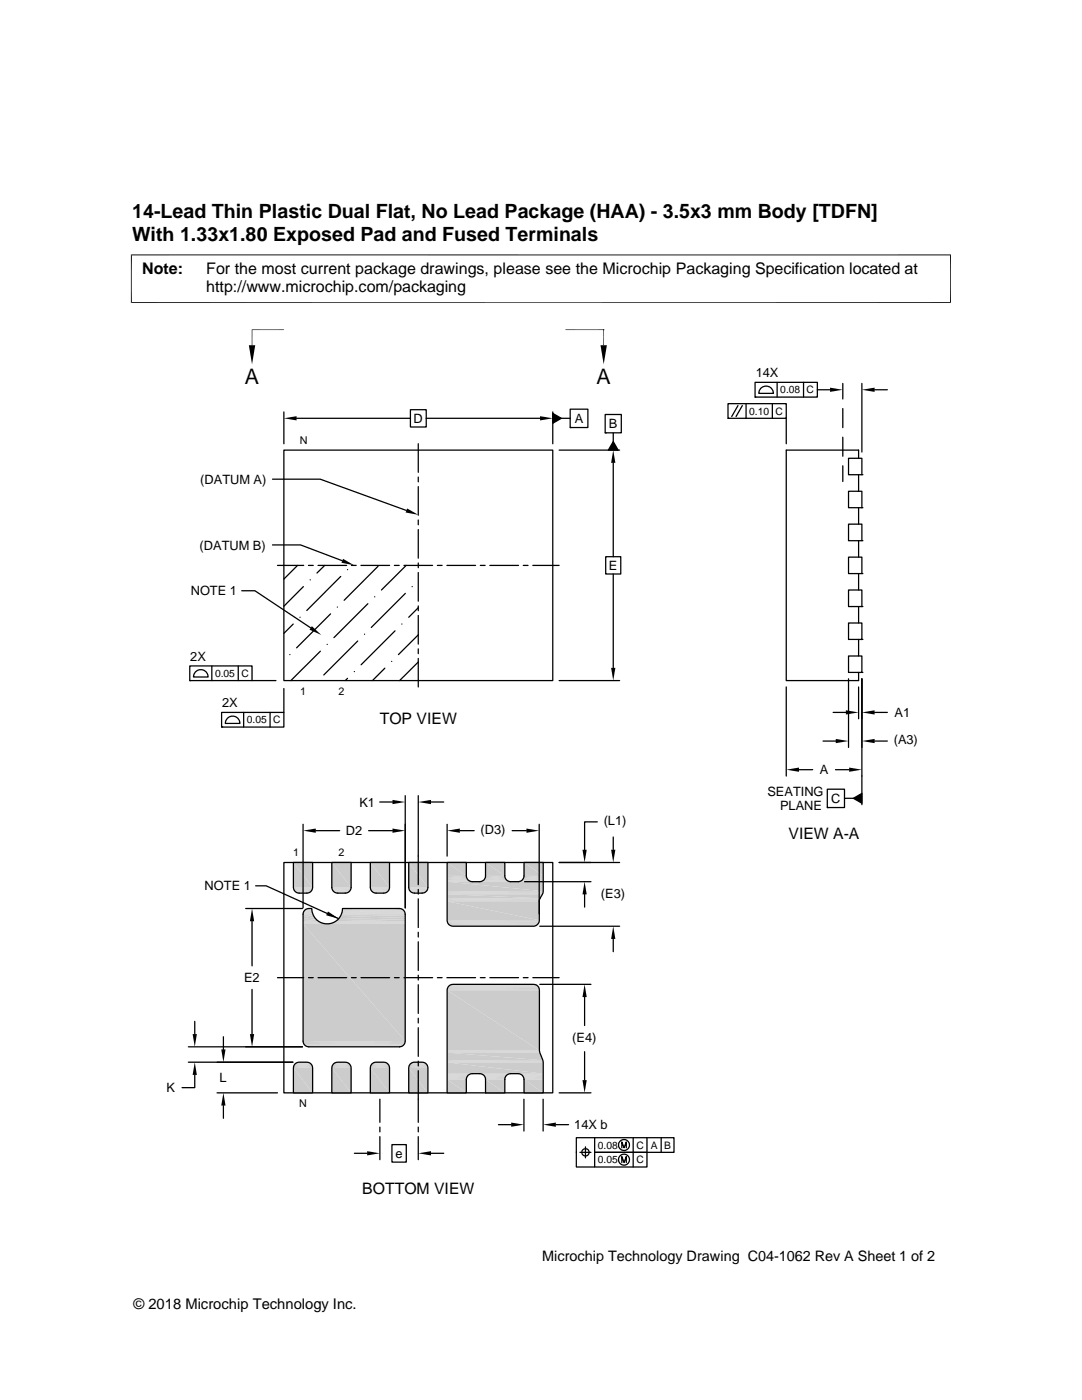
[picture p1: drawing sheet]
<svg xmlns="http://www.w3.org/2000/svg" width="216mm" height="279mm" viewBox="0 0 216 279" stroke-linecap="round" stroke-linejoin="round" font-family="sans-serif">
<g fill="none" stroke="#000" stroke-width=".25">
<path d="M56.6 89.8h53.7v46h-53.7zM169.3 98h2.7v3.3h-2.7zM169.3 91.5h2.7v3.2h-2.7zM171.3 91.5v-1.7h-14.4v46h14.4v-1.6M171.3 94.7v3.3M172 94.7h.1M59.4 112.8l-2.8 2.8M60.5 117.1l-3.9 3.9M61.9 115.7h.1M64.8 112.8l-1.6 1.6M68 115l-6.8 6.8M69.3 113.7h.1"/>
<path d="M74.8 119.1h.1M75.4 113l-6.7 6.8M80.9 118.4l-6.8 6.8M81 112.8l-4.9 5M82.2 117.1h.1M169.3 117.8h2.7v3.3h-2.7zM169.3 111.2h2.7v3.3h-2.7zM169.3 104.6h2.7v3.3h-2.7zM171.3 101.3v3.3M171.3 107.9v3.3M171.3 114.5v3.3M172 114.5h.1"/>
<path d="M172 107.9h.1M172 101.3h.1M57.8 130.6h.1M58.5 124.5l-1.9 1.9M59.9 123.2h.1M63.9 130l-5.9 5.8M65.3 128.6h.1M66 122.5l-6.8 6.8M67.3 121.2h.1M69.3 135.4l-.4 .4M70.7 134h.1M71.4 127.9l-6.8 6.8"/>
<path d="M72.7 126.6h.1M73.4 120.5l-6.8 6.8M76.8 133.3l-2.5 2.5M78.1 132h.1M78.8 125.9l-6.7 6.8M80.2 124.5h.1M83.5 126.7l-4 3.9M83.5 132.1l-3.8 3.7M83.5 121.3l-1.9 1.9M169.3 130.9h2.7v3.3h-2.7zM169.3 124.3h2.7v3.3h-2.7zM171.3 121.1v3.2"/>
<path d="M171.3 127.6v3.3M172 134.2h.1M172 127.6h.1M172 121.1h.1M56.6 172.1h53.7v46h-53.7z"/>
</g>
<g fill="#ccc">
<path d="M104.6 172.1l3.8 2.7h-3.8z"/>
<path d="M104.6 172.1h3.8v2.7z"/>
<path d="M96.9 172.1l3.8 2.7h-3.8z"/>
<path d="M96.9 172.1h3.8v2.7z"/>
<path d="M89.2 172.1l3.8 2.7h-3.8z"/>
<path d="M89.2 172.1h3.8v2.7z"/>
</g>
<path d="M89.2 174.9h3.9M96.9 174.9h3.9M104.5 174.9h3.9" fill="none" stroke="#ccc" stroke-width=".23"/>
<path d="M89.2 175.1h3.9M96.8 175.1h4M104.5 175.1h3.9" fill="none" stroke="#ccc" stroke-width=".21"/>
<g fill="none" stroke="#ccc" stroke-width=".2">
<path d="M89.2 175.3h4M89.2 175.5h4.2M89.2 175.7h4.4M89.2 175.8h4.6M89.2 175.9h4.8M89.2 175.9h5M95.7 175.9h6.2M96 175.9h5.6M96.2 175.8h5.2M96.4 175.7h4.8M96.6 175.5h4.5M96.7 175.3h4.2"/>
<path d="M103.4 175.9h5M103.6 175.9h4.8M103.8 175.8h4.6M104.1 175.7h4.3M104.2 175.5h4.2M104.4 175.3h4"/>
</g>
<g fill="#ccc">
<path d="M81.6 172.1l3.8 5h-3.8z"/>
<path d="M81.6 172.1h3.8v5z"/>
<path d="M73.9 172.1l3.8 5h-3.8z"/>
<path d="M73.9 172.1h3.8v5z"/>
<path d="M66.2 172.1l3.9 5h-3.9z"/>
<path d="M66.2 172.1h3.9v5z"/>
<path d="M58.5 172.1l3.9 5h-3.9z"/>
<path d="M58.5 172.1h3.9v5z"/>
</g>
<g fill="none" stroke="#ccc" stroke-width=".2">
<path d="M58.5 177.2h3.9M58.6 177.4h3.8M58.6 177.6h3.7M58.7 177.8h3.5M66.2 177.2h3.9M66.2 177.4h3.8M66.3 177.6h3.7M66.4 177.8h3.5M73.9 177.2h3.8M73.9 177.4h3.8M74 177.6h3.7M74 177.8h3.6"/>
<path d="M81.6 177.2h3.8M81.6 177.4h3.8M81.6 177.6h3.7M81.7 177.8h3.5"/>
</g>
<g fill="#ccc">
<path d="M89.2 176l19.2 1.9h-19.2z"/>
<path d="M89.2 176h19.2v1.9z"/>
</g>
<g fill="none" stroke="#ccc" stroke-width=".2">
<path d="M58.8 177.9h3.3M59 178h3M59.1 178.1h2.7M59.3 178.2h2.3M66.5 177.9h3.3M66.6 178h3M66.8 178.1h2.7M67 178.2h2.3M74.1 177.9h3.3M74.3 178h3M74.5 178.1h2.7M74.6 178.2h2.4"/>
<path d="M81.8 177.9h3.3M82 178h3M82.1 178.1h2.7M82.3 178.2h2.3"/>
</g>
<path d="M89.2 178h19.2" fill="none" stroke="#ccc" stroke-width=".21"/>
<g fill="#ccc">
<path d="M82.5 178.2h1.7z"/>
<path d="M82.5 178.2h1.9z"/>
<path d="M74.8 178.2h1.8z"/>
<path d="M74.8 178.2h2z"/>
<path d="M67.2 178.2h1.7z"/>
<path d="M67.2 178.2h1.9z"/>
<path d="M59.5 178.2h1.7z"/>
<path d="M59.5 178.2h1.9z"/>
</g>
<path d="M89.2 178.2h19.2" fill="none" stroke="#ccc" stroke-width=".21"/>
<path d="M89.2 178.4h19.1" fill="none" stroke="#ccc" stroke-width=".2"/>
<g fill="#ccc">
<path d="M89.2 178.5l18.6 .8h-18.6z"/>
<path d="M89.2 178.5h19l-.4 .8z"/>
</g>
<path d="M89.2 179.4h18.6M89.2 179.6h18.5M68.3 181.3h11.6" fill="none" stroke="#ccc" stroke-width=".2"/>
<path d="M89.2 179.8h18.4" fill="none" stroke="#ccc" stroke-width=".21"/>
<g fill="#ccc">
<path d="M61.4 181.3h.8z"/>
<path d="M61.6 181.3h.6z"/>
</g>
<path d="M68.3 181.4h11.8" fill="none" stroke="#ccc" stroke-width=".2"/>
<g fill="#ccc">
<path d="M61.2 181.4h1z"/>
<path d="M61.4 181.3l.8 .1z"/>
</g>
<path d="M68.3 181.4h12" fill="none" stroke="#ccc" stroke-width=".2"/>
<g fill="#ccc">
<path d="M61 181.5h1.2z"/>
<path d="M61.2 181.4l1 .1z"/>
</g>
<path d="M68.3 181.5h12.2" fill="none" stroke="#ccc" stroke-width=".2"/>
<g fill="#ccc">
<path d="M60.9 181.6l.1-.1 1.2 .1z"/>
<path d="M61 181.5h1.2v.1z"/>
</g>
<path d="M68.3 181.7h12.3" fill="none" stroke="#ccc" stroke-width=".2"/>
<g fill="#ccc">
<path d="M60.9 181.6l1.3 .1h-1.5z"/>
<path d="M60.9 181.6h1.3v.1z"/>
</g>
<path d="M68.3 181.8h12.4" fill="none" stroke="#ccc" stroke-width=".2"/>
<g fill="#ccc">
<path d="M60.7 181.7l1.6 .1h-1.6z"/>
<path d="M60.7 181.7l1.6 .1z"/>
</g>
<path d="M68.3 181.9h12.4" fill="none" stroke="#ccc" stroke-width=".2"/>
<path d="M60.7 181.8l1.6 .1z" fill="#ccc"/>
<path d="M68.2 182h12.6" fill="none" stroke="#ccc" stroke-width=".2"/>
<g fill="#ccc">
<path d="M60.6 181.9l1.7 .2h-1.8z"/>
<path d="M60.6 181.9h1.7v.2z"/>
</g>
<path d="M68.2 182.2h12.7" fill="none" stroke="#ccc" stroke-width=".2"/>
<g fill="#ccc">
<path d="M60.5 182.1l1.9 .2h-1.9z"/>
<path d="M60.5 182.1h1.8l.1 .2z"/>
</g>
<path d="M68.2 182.3h12.7" fill="none" stroke="#ccc" stroke-width=".2"/>
<path d="M60.5 182.3h1.9z" fill="#ccc"/>
<path d="M68.1 182.4h12.8" fill="none" stroke="#ccc" stroke-width=".2"/>
<g fill="#ccc">
<path d="M60.5 182.3l1.9 .2h-1.9z"/>
<path d="M60.5 182.3h1.9v.2z"/>
</g>
<path d="M60.5 182.6h2.1M68 182.6h12.9" fill="none" stroke="#ccc" stroke-width=".32"/>
<path d="M60.5 183h2.3M67.7 183h13.2" fill="none" stroke="#ccc" stroke-width=".42"/>
<path d="M60.5 183.4h2.7M67.4 183.4h13.5" fill="none" stroke="#ccc" stroke-width=".38"/>
<g fill="#ccc">
<path d="M89.2 179.9l18.4 3.8h-18.4z"/>
<path d="M89.2 179.9h18.4v3.8z"/>
</g>
<path d="M89.2 183.8h18.4M89.2 197.3h18.4" fill="none" stroke="#ccc" stroke-width=".21"/>
<path d="M60.5 183.7h3.1M67 183.7h13.9" fill="none" stroke="#ccc" stroke-width=".3"/>
<g fill="none" stroke="#ccc" stroke-width=".2">
<path d="M60.5 184.2h4M60.5 184.3h4.5M65.5 184.3h15.4M66 184.2h14.9M89.2 197.5h18.4M89.2 184h18.4M89.3 184.2h18.2M89.3 197.1h18.3M89.4 184.3h18M89.4 196.9h18.1M89.5 184.5h17.8M89.5 196.8h17.9"/>
<path d="M89.6 196.7h17.6M89.6 184.6h17.6M89.8 196.6h17.3M89.8 184.7h17.2M90 184.8h16.8M90 196.5h16.9M90.2 184.8h16.4M90.2 196.5h16.5"/>
</g>
<path d="M60.5 184h3.6M66.5 184h14.4" fill="none" stroke="#ccc" stroke-width=".25"/>
<g fill="#ccc">
<path d="M60.5 184.4l20.4 23.4h-20.4z"/>
<path d="M60.5 184.4h20.4v23.4z"/>
</g>
<path d="M60.5 207.9h20.4M60.5 208.1h20.4M60.5 208.2h20.3M60.6 208.4h20.1M60.7 208.6h19.9M60.9 208.7h19.6M61 208.8h19.3M61.2 208.9h18.9M61.4 208.9h18.5" fill="none" stroke="#ccc" stroke-width=".2"/>
<g fill="#ccc">
<path d="M89.2 197.6l18.4 12.1h-18.4z"/>
<path d="M89.2 197.6h18.4v12.1z"/>
</g>
<path d="M89.2 209.8h18.5M89.2 210h18.5" fill="none" stroke="#ccc" stroke-width=".21"/>
<g fill="#ccc">
<path d="M89.2 210.1l19.1 1.5h-19.1z"/>
<path d="M89.2 210.1h18.5l.6 1.5z"/>
</g>
<path d="M89.2 211.7h19.2" fill="none" stroke="#ccc" stroke-width=".21"/>
<g fill="#ccc">
<path d="M82.5 212h1.9z"/>
<path d="M82.7 212h1.7z"/>
<path d="M74.8 212h2z"/>
<path d="M75 212h1.8z"/>
<path d="M67.2 212h1.9z"/>
<path d="M67.4 212h1.7z"/>
<path d="M59.5 212h1.9z"/>
<path d="M59.7 212h1.7z"/>
</g>
<path d="M89.2 211.9h19.2" fill="none" stroke="#ccc" stroke-width=".21"/>
<g fill="none" stroke="#ccc" stroke-width=".2">
<path d="M58.5 213h3.9M58.6 212.8h3.8M58.6 212.7h3.7M58.7 212.5h3.5M58.8 212.3h3.3M59 212.2h3M59.1 212.1h2.7M59.3 212h2.3M66.2 213h3.9M66.2 212.8h3.8M66.3 212.7h3.7M66.4 212.5h3.5"/>
<path d="M66.5 212.3h3.3M66.6 212.2h3M66.8 212.1h2.7M67 212h2.3M73.9 212.8h3.8M73.9 213h3.8M74 212.7h3.7M74 212.5h3.6M74.1 212.3h3.3M74.3 212.2h3M74.5 212.1h2.7M74.6 212h2.4"/>
<path d="M81.6 213h3.8M81.6 212.8h3.8M81.6 212.7h3.7M81.7 212.5h3.5M81.8 212.3h3.3M82 212.2h3M82.1 212.1h2.7M82.3 212h2.3"/>
</g>
<g fill="#ccc">
<path d="M89.2 212l19.2 2.3h-19.2z"/>
<path d="M89.2 212h19.2v2.3z"/>
</g>
<g fill="none" stroke="#ccc" stroke-width=".2">
<path d="M89.2 214.3h5M89.2 214.3h4.8M89.2 214.4h4.6M89.2 214.5h4.4M89.2 214.7h4.2M89.2 214.9h4M95.7 214.3h6.2M96 214.3h5.6M96.2 214.4h5.2M96.4 214.5h4.8M96.6 214.7h4.5M96.7 214.9h4.2"/>
<path d="M103.4 214.3h5M103.6 214.3h4.8M103.8 214.4h4.6M104.1 214.5h4.3M104.2 214.7h4.2M104.4 214.9h4"/>
</g>
<path d="M89.2 215.1h3.9M96.8 215.1h4M104.5 215.1h3.9" fill="none" stroke="#ccc" stroke-width=".21"/>
<path d="M89.2 215.3h3.9M96.9 215.3h3.9M104.5 215.3h3.9" fill="none" stroke="#ccc" stroke-width=".23"/>
<g fill="#ccc">
<path d="M104.6 215.4l3.8 2.7h-3.8z"/>
<path d="M104.6 215.4h3.8v2.7z"/>
<path d="M96.9 215.4l3.8 2.7h-3.8z"/>
<path d="M96.9 215.4h3.8v2.7z"/>
<path d="M89.2 215.4l3.8 2.7h-3.8z"/>
<path d="M89.2 215.4h3.8v2.7z"/>
<path d="M81.6 213.1l3.8 5h-3.8z"/>
<path d="M81.6 213.1h3.8v5z"/>
<path d="M73.9 213.1l3.8 5h-3.8z"/>
<path d="M73.9 213.1h3.8v5z"/>
<path d="M66.2 213.1l3.9 5h-3.9z"/>
<path d="M66.2 213.1h3.9v5z"/>
<path d="M58.5 213.1l3.9 5h-3.9z"/>
<path d="M58.5 213.1h3.9v5z"/>
</g>
<g fill="none" stroke="#000" stroke-width=".25">
<path d="M120.5 65.8h.1M150.7 76.3h12.4v2.9h-12.4zM150.7 79.2h.1M151.7 77.6a1.46 1.46 0 0 1 1.6-.5 1.46 1.46 0 0 1 1 1.4h-2.9zM155.1 76.3v2.9M160.3 76.3v2.9M163.1 77.8h2.5M168.2 76.5v3.1M172 76.5v13.7M174.5 77.8h2.6M54.4 95.6h9.5l17.2 6.3M56.6 82.2v6.4"/>
<path d="M59.2 83.5h22.7M81.9 81.8h3.1v3.4h-3.1zM83.5 88.6v5.7M83.5 95.2v1M83.5 97.1v5.7M85 83.5h22.8M110.3 82.2v6.4M110.3 82.5l1.7 1-1.7 1zM111.6 89.8h12M112 83.5h1.8M113.8 81.7h3.5v3.6h-3.5zM113.8 85.3h.1"/>
<path d="M120.8 82.7h3.2v3.7h-3.2zM120.8 86.4h.1M122.4 92.4v18.7M122.4 88.1l.9 1.7h-1.9zM122.4 86.4v1.7M145.3 80.6h11.6v2.9h-11.6zM145.3 83.5h.1M147.3 80.9l-1.3 2.2M148.1 80.9l-1.2 2.2M148.9 80.6v2.9M154.1 80.6v2.9M156.9 83.5v5.1"/>
<path d="M168.2 81.5v3.8M168.2 87.2v3.9M168.2 93v3.1M48.2 117.9h2.7l11.1 7.4M54.4 108.8h5.6l8.3 3.1M55.4 112.8h5.2M61.6 112.8h.9M63.5 112.8h5.7M70.1 112.8h1M72 112.8h5.7M78.7 112.8h1M80.6 112.8h5.7"/>
<path d="M83.5 103.8v.9M83.5 105.7v5.7M83.5 112.4v.9M83.5 114.3v5.7M87.3 112.8h.9M89.2 112.8h5.7M95.8 112.8h1M97.7 112.8h5.8M104.4 112.8h1M106.3 112.8h5.3M120.9 111.1h3v3.5h-3zM122.4 114.6v18.7"/>
<path d="M37.9 132.9h12.4v2.9h-12.4zM37.9 135.8h.1M38.9 134.2a1.46 1.46 0 0 1 1.6-.5 1.46 1.46 0 0 1 1 1.4h-2.9zM42.3 132.9v2.9M47.5 132.9v2.9M50.3 135.8h4.8M56.6 137.4v4.8M83.5 120.9v1M83.5 122.8v5.7M83.5 129.5v1M83.5 131.4v5.7M111.6 135.8h12"/>
<path d="M156.9 137.1v17.8M169.3 135.5v13.7M171.3 137.1v6.3M172 135.5v25.1M44.2 142.2h12.4v2.9h-12.4zM44.2 145.1h.1M45.3 143.5a1.46 1.46 0 0 1 1.6-.5 1.46 1.46 0 0 1 1 1.4h-2.9zM48.6 142.2v2.9M53.9 142.2v2.9M80.9 158.8v22.4M83.5 158.8v17.8M159.4 153.6h2.8"/>
<path d="M164.2 147.9h2.6M165.1 157.5h3.4v3.7h-3.4zM166.2 142.2h2.6M166.7 153.6h2.7M168.5 159.3h1.8M170.3 159.3l1.7-1v2zM174.5 147.9h2.6M174.5 142.2h2.6M51 176.8h2.1l14.5 6.5M58.5 172.1h3.9v5a1.16 1.16 0 0 1-1.2 1.1h-1.5a1.16 1.16 0 0 1-1.2-1.1zM60.5 164.5v16.7M63 165.8h4.8"/>
<path d="M66.2 172.1h3.9l-.1 5.3a1.16 1.16 0 0 1-1.1 .8h-1.5a1.16 1.16 0 0 1-1.2-1.1zM73.6 165.8h4.7M73.9 172.1h3.8v5a1.16 1.16 0 0 1-1.1 1.1h-1.6a1.16 1.16 0 0 1-1.1-1.1zM75.8 160.1h2.5M81.6 172.1h3.8v5a1.16 1.16 0 0 1-1.2 1.1h-1.5a1.16 1.16 0 0 1-1.1-1.1zM83.5 177.5v.9M83.5 179.4v5.7M86 160.1h2.5M89.2 164.5v6.4M89.2 172.1h3.8l.1 3a1.14 1.14 0 0 0 1.1 .9l1.8-.1a1.1 1.1 0 0 0 .9-1.1v-2.7h3.8v2.7a1.16 1.16 0 0 0 1.2 1.2h1.5a1.16 1.16 0 0 0 1.2-1.2v-2.7h3.8v5.8l-.2 .6-.6 1.1v4.1a1.2 1.2 0 0 1-1.2 1.1h-16.3a1.14 1.14 0 0 1-.9-1.1zM91.8 165.8h2.8M102.2 165.8h2.9"/>
<path d="M104.7 176h13.2M107.6 164.5v17.9M111.6 172.1h12M116.6 178.5v2.5M119.2 164h-2.6v5.6M122.4 167v2.6M165.1 161.2h.1M49 181.3h11.3M50.3 183.9v8.9M50.3 197.5v8.9M55.4 195.1h5.2M60.8 181.7a1.55 1.55 0 0 1 1.4-.4 3.1 3.1 0 0 0 3.1 3.1 3.1 3.1 0 0 0 3-3.1h11.4a1.16 1.16 0 0 1 1.2 1.2v25.3a1.16 1.16 0 0 1-1.2 1.1h-18.1a1.16 1.16 0 0 1-1.1-1.1v-25.3z"/>
<path d="M61.6 195.1h.9M63.5 195.1h5.7M70.1 195.1h1M72 195.1h5.7M78.7 195.1h1M80.6 195.1h5.7M83.5 186.1v.9M83.5 188v5.7M83.5 194.6v1M83.5 196.5v5.7M87.3 195.1h.9M89.2 195.1h5.7"/>
<path d="M89.6 196.8l.8-.4h16.1a1.16 1.16 0 0 1 1.1 1.2v12.1l.8 2.3v6.1h-3.8l-.1-3a1.14 1.14 0 0 0-1.1-.8h-1.8a1.16 1.16 0 0 0-.9 1.1v2.7h-3.8v-2.7a1.12 1.12 0 0 0-1.2-1.1h-1.8a1.14 1.14 0 0 0-.9 1.1v2.7h-3.8v-20.5zM95.8 195.1h1M97.7 195.1h5.8M104.4 195.1h1M106.3 195.1h5.3M107.7 184.8h15.9M107.7 196.4h10.2M116.6 199v5.7M122.4 187.4v2.5M37.6 208.9h22.7M37.6 212h20.8M38.9 214.5v2.6h-2.6"/>
<path d="M38.9 203.8v2.6M43.3 218.1h12.1M44.6 206.9v2.5M59 212.2a3.7 3.7 0 0 1 2.5-.2 1.16 1.16 0 0 1 .9 1.1v5h-3.9v-5l.2-.6zM66.7 212.2a3.8 3.8 0 0 1 2.5-.2 1.14 1.14 0 0 1 .9 1.1v5h-3.9v-5zM74.3 212.2a3.7 3.7 0 0 1 2.6-.2 1.16 1.16 0 0 1 .8 1.1v5h-3.8v-5l.2-.6zM75.8 219.4v4.6M82 212.2a3.7 3.7 0 0 1 2.5-.2 1.16 1.16 0 0 1 .9 1.1v5h-3.8v-5l.1-.6zM83.5 203.2v1M83.5 205.1v5.7M83.5 211.8v.9M83.5 213.7v10.3"/>
<path d="M104.5 219.4v6.3M108.4 219.4v6.3M111.6 218.1h6.3M116.6 209.9v5.7M44.6 220.6v2.6M70.7 230.2h2.6M75.8 224.9v1M75.8 226.8v4.6M78.2 228.4h2.9v3.5h-2.9zM83.5 224.9v1M83.5 226.8v4.6M86 230.2h2.5"/>
<path d="M99.5 224.5h2.5M110.9 224.5h2.6M115.7 230h2.2M116.8 228.9v2.2M118.7 227.1v2.9h10.4v2.9h-14.1v-5.8h19.5v2.9h-15.8v2.9M124.1 229.1v-1.2l.4 1.2 .5-1.2v1.2M124.1 232v-1.2l.4 1.2 .5-1.2v1.2M126.3 227.1v5.8M129.1 227.1v2.9M131.9 227.1v2.9"/>
<circle cx="116.8" cy="230" r=".74"/>
<circle cx="124.5" cy="231.4" r="1.09"/>
<circle cx="124.5" cy="228.5" r="1.09"/>
</g>
<g fill="#000">
<path d="M49.7 68.9h1.2l-.6 3.8zM119.8 68.9h1.3l-.6 3.8zM165.6 77.4l2.6 .4-2.6 .4zM172 77.8l2.5-.4v.8zM56.6 83.5l2.6-.4v.8zM107.8 83.1l2.5 .4-2.5 .4zM110.3 82.5l1.7 1-1.7 1zM122.4 89.8l.4 2.6h-.9zM122.4 88.1l.9 1.7h-1.9zM68.5 111.5l2.2 1.3-2.6-.5zM81.2 101.5l2.3 1.2-2.6-.4zM62.2 125l1.9 1.7-2.3-1z"/>
<path d="M121.9 133.3h.9l-.4 2.5zM78.3 159.6l2.6 .5-2.6 .4zM83.5 160.1l2.5-.5v.9zM156.9 153.6l2.5-.4v.8zM166.8 147.5l2.5 .4-2.5 .4zM168.8 141.8l2.5 .4-2.5 .4zM169.4 153.2l2.6 .4-2.6 .4zM170.3 159.3l1.7-1v2zM172 142.2l2.5-.4v.8zM172 147.9l2.5-.4v.8zM60.5 165.8l2.5-.4v.8zM78.3 165.4l2.6 .4-2.6 .4z"/>
<path d="M89.2 165.8l2.6-.4v.8zM105.1 165.4l2.5 .4-2.5 .4zM116.6 176l.5 2.5h-.9zM116.2 169.6h.9l-.5 2.5zM121.9 169.6h.9l-.4 2.5zM50.3 181.3l.4 2.6h-.8zM65.4 181.9l2.2 1.4-2.5-.6zM116.6 196.4l.5 2.6h-.9zM122.4 184.8l.4 2.6h-.9zM38.4 206.4h.9l-.4 2.5zM38.9 212l.4 2.5h-.9zM44.2 209.4h.8l-.4 2.6z"/>
<path d="M49.9 206.4h.8l-.4 2.5zM116.2 215.6h.9l-.5 2.5zM44.6 218.1l.4 2.5h-.8zM73.3 229.7l2.5 .5-2.5 .4zM83.5 230.2l2.5-.5v.9zM102 224l2.5 .5-2.5 .4zM108.4 224.5l2.5-.5v.9z"/>
</g>
<path d="M26.1 50.9h163.7M26.2 50.8v9.7M189.7 50.8v9.7M26.1 60.4h163.7M50.2 65.8h6.4M50.3 65.7v3.2M112.8 65.8h7.7v3.1" fill="none" stroke="#000" stroke-width=".2"/>
<g font-size="4.3">
<text x="48.9" y="76.6">A</text>
<text x="119" y="76.6">A</text>
</g>
<g font-size="3.9">
<text x="26.4" y="43.5">14-Lead Thin Plastic Dual Flat, No Lead Package (HAA) - 3.5x3 mm Body [TDFN]</text>
<text x="26.4" y="48">With 1.33x1.80 Exposed Pad and Fused Terminals</text>
</g>
<g font-size="3.2">
<text x="28.4" y="54.6">Note:</text>
<text x="41.1" y="58.3">http://www.microchip.com/packaging</text>
<text x="41.1" y="54.6">For the most current package drawings, please see the Microchip Packaging Specification located at</text>
<text x="75.8" y="144.6">TOP VIEW</text>
<text x="157.3" y="167.4">VIEW A-A</text>
<text x="72.3" y="238.3">BOTTOM VIEW</text>
</g>
<g font-size="2.9">
<text x="108.2" y="251.7">Microchip Technology Drawing C04-1062 Rev A Sheet 1 of 2</text>
<text x="26.6" y="261.3">© 2018 Microchip Technology Inc.</text>
</g>
<g font-size="2.6">
<text x="150.8" y="75.3">14X</text>
<text x="82.5" y="84.4">D</text>
<text x="114.7" y="84.4">A</text>
<text x="121.5" y="85.4">B</text>
<text x="40" y="96.5">(DATUM A)</text>
<text x="39.8" y="109.7">(DATUM B)</text>
<text x="121.5" y="113.7">E</text>
<text x="38.1" y="118.8">NOTE 1</text>
<text x="38" y="131.9">2X</text>
<text x="44.3" y="141.2">2X</text>
<text x="178.5" y="143.1">A1</text>
<text x="178.3" y="148.5">(A3)</text>
<text x="163.6" y="154.5">A</text>
<text x="71.7" y="161">K1</text>
<text x="153.1" y="158.8">SEATING</text>
<text x="155.7" y="161.7">PLANE</text>
<text x="165.9" y="160.2">C</text>
<text x="69" y="166.7">D2</text>
<text x="95.9" y="166.4">(D3)</text>
<text x="120.5" y="164.7">(L1)</text>
<text x="40.8" y="177.7">NOTE 1</text>
<text x="119.9" y="179.1">(E3)</text>
<text x="48.7" y="196">E2</text>
<text x="114.2" y="207.9">(E4)</text>
<text x="43.8" y="216">L</text>
<text x="33.2" y="218">K</text>
<text x="114.6" y="225.4">14X b</text>
<text x="78.9" y="231.1">e</text>
</g>
<g font-size="2.1">
<text x="149.5" y="82.7">0.10</text>
<text x="154.7" y="82.8">C</text>
<text x="155.7" y="78.5">0.08</text>
<text x="161" y="78.5">C</text>
<text x="59.8" y="88.6">N</text>
<text x="42.9" y="135.1">0.05</text>
<text x="48.2" y="135.1">C</text>
<text x="59.9" y="138.7">1</text>
<text x="67.6" y="138.7">2</text>
<text x="49.3" y="144.4">0.05</text>
<text x="54.5" y="144.4">C</text>
<text x="58.5" y="170.9">1</text>
<text x="67.5" y="170.9">2</text>
<text x="59.7" y="220.9">N</text>
<text x="119.3" y="229.2">0.08</text>
<text x="119.3" y="232.2">0.05</text>
<text x="127" y="229.2">C</text>
<text x="127" y="232.2">C</text>
<text x="129.8" y="229.2">A</text>
<text x="132.5" y="229.2">B</text>
</g>
</svg>
